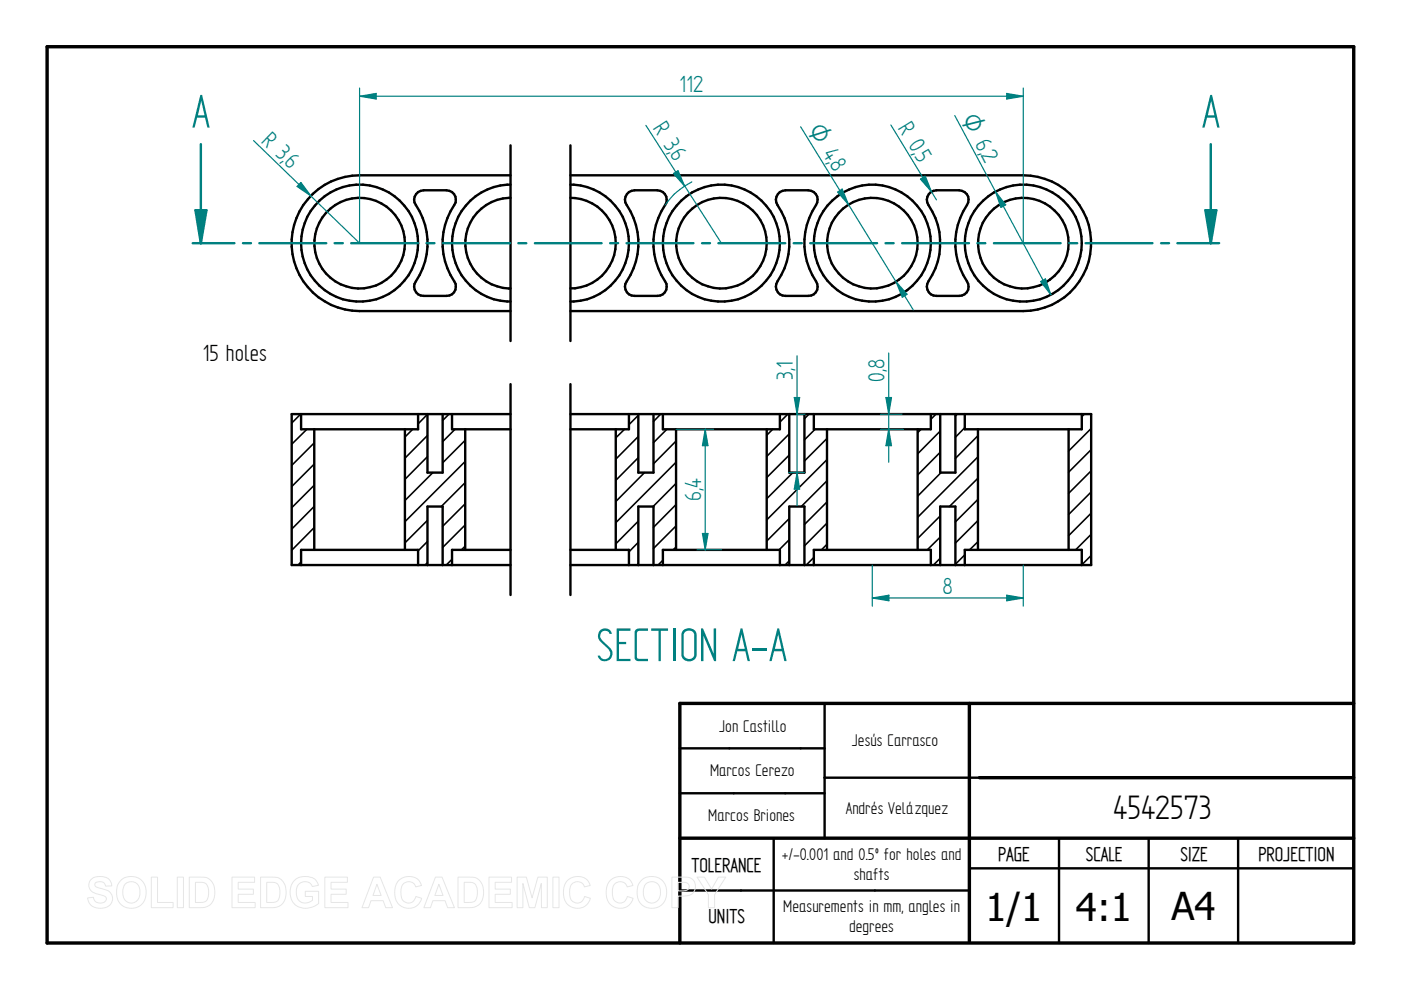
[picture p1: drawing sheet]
<svg xmlns="http://www.w3.org/2000/svg" width="297mm" height="210mm" viewBox="0 0 297 210" stroke-linecap="round" stroke-linejoin="round" font-family="sans-serif">
<path d="M10 9.9h277v190h-277zM205.5 149.1v50.5M287 149.1h-142.9v50.8M144.1 177.7h142.9M207.6 164.9h79.4" fill="none" stroke="#000" stroke-width=".72"/>
<g fill="none" stroke="#000" stroke-width=".51">
<path d="M108.2 30.8v41.5M108.2 39.2a12.4 12.4 0 0 0-12.4 12.3 12.4 12.4 0 0 0 12.4 12.4M108.2 37.2h-32a14.4 14.4 0 0 0-14.4 14.4 14.4 14.4 0 0 0 14.4 14.4h32M120.9 39.2a12.4 12.4 0 0 1 12.4 12.3 12.4 12.4 0 0 1-12.4 12.4M120.9 30.8v41.5M120.9 37.2h96.1a14.4 14.4 0 0 1 14.3 14.4 14.4 14.4 0 0 1-14.3 14.4h-96.1M88.6 40.7l1.2-.4h4.9a2 2 0 0 1 1.6 3.2 14.7 14.7 0 0 0 .3 16.7 1.98 1.98 0 0 1-1.9 2.5h-4.9a1.96 1.96 0 0 1-1.8-1 1.96 1.96 0 0 1 .2-2.1 14.7 14.7 0 0 0-.3-16.7 2.06 2.06 0 0 1 .7-2.2zM108.2 42a9.6 9.6 0 0 0-9.5 9.5 9.6 9.6 0 0 0 9.5 9.6M120.9 42a9.6 9.6 0 0 1 9.7 9.5 9.6 9.6 0 0 1-9.7 9.6M133.3 40.7l1.2-.4h4.9a2 2 0 0 1 1.6 3.2 14.7 14.7 0 0 0 .3 16.7 1.98 1.98 0 0 1-1.9 2.5h-4.9a1.96 1.96 0 0 1-1.8-1 1.96 1.96 0 0 1 .2-2.1 14.7 14.7 0 0 0-.3-16.7 2.06 2.06 0 0 1 .7-2.2zM165.4 40.7l1.1-.4h4.9a2 2 0 0 1 1.6 3.2 14.8 14.8 0 0 0 .3 16.7 1.93 1.93 0 0 1-1.9 2.5h-4.9a1.99 1.99 0 0 1-1.7-3.1 14.6 14.6 0 0 0-.2-16.7 2.06 2.06 0 0 1 .8-2.2zM197.4 40.7l1.1-.4h4.9a2 2 0 0 1 1.6 3.2 14.8 14.8 0 0 0 .3 16.7 1.93 1.93 0 0 1-1.9 2.5h-4.9a1.99 1.99 0 0 1-1.7-3.1 14.8 14.8 0 0 0-.2-16.7 2.06 2.06 0 0 1 .8-2.2z"/>
<path d="M144.1 158.7h30.7M174.8 149.1v28.6M144.1 168.2h30.7M164 177.7v22.2M207.6 164.9h-32.8M224.5 177.7v22.2M243.5 177.7v22.2M262.5 177.7v22.2M144.1 188.8h61.4M205.5 184.1h81.5"/>
<circle cx="76.2" cy="51.5" r="12.4"/>
<circle cx="76.2" cy="51.6" r="9.6"/>
<circle cx="152.9" cy="51.6" r="9.6"/>
<circle cx="153" cy="51.5" r="12.4"/>
<circle cx="185" cy="51.6" r="9.6"/>
<circle cx="185" cy="51.5" r="12.4"/>
<circle cx="217" cy="51.6" r="9.6"/>
<circle cx="217" cy="51.5" r="12.4"/>
</g>
<g fill="none" stroke="#008080" stroke-width=".51">
<path d="M256.7 30.6v21h-7.1M42.6 51.6h7.1M51.5 51.6h1.7M55 51.6h14.2M70.9 51.6h1.8M74.5 51.6h14.1M90.4 51.6h1.7M93.9 51.6h14.2M109.9 51.6h1.7M113.4 51.6h14.1M129.4 51.6h1.7M132.8 51.6h14.2"/>
<path d="M148.8 51.6h1.7M152.3 51.6h14.2M168.3 51.6h1.7M171.8 51.6h14.2M187.7 51.6h1.8M191.3 51.6h14.1M207.2 51.6h1.7M210.7 51.6h14.2M226.7 51.6h1.7M230.2 51.6h14.1M246.2 51.6h1.7"/>
</g>
<path d="M255.6 44.6h2.3l-1.2 7z" fill="#008080"/>
<path d="M42.6 30.6v21M255.6 44.6h2.3l-1.2 7z" fill="none" stroke="#008080" stroke-width=".51"/>
<path d="M41.4 44.6h2.4l-1.2 7z" fill="#008080"/>
<path d="M40.8 51.6h1.8M41.4 44.6h2.4l-1.2 7zM256.7 51.6h1.8" fill="none" stroke="#008080" stroke-width=".51"/>
<g fill="none" stroke="#000" stroke-width=".34">
<path d="M63.8 87.8l-2 1.9M65.1 91l-3.3 3.2M66.6 93.9l-4.8 4.8M66.6 98.4l-4.8 4.8M87.5 91l-1.7 1.7M90.6 87.8l-2 2.1M90.6 92.3l-4.8 4.9M90.6 96.8l-4.8 4.8M95.2 87.8l-1.4 1.4M96.5 91l-2.7 2.6M98.6 93.3l-4.8 4.8M98.6 97.8l-12.8 12.8"/>
<path d="M132.4 91l-1.8 1.8M135.3 88.1l-2 1.9M135.3 92.5l-4.7 4.9M135.3 97l-4.7 4.9M140.1 87.8l-1.5 1.6M141.4 91l-2.8 2.9M143.3 93.5l-4.7 4.8M143.3 98l-12.7 12.8M163.8 91l-1.2 1.3M167 87.8l-1.6 1.7M167.3 92l-4.7 4.8M167.3 96.5l-4.7 4.8"/>
<path d="M171.5 87.8l-.9 1M172.8 91l-2.2 2.3M175.3 93l-4.7 4.7M175.3 97.5l-12.7 12.7M195.3 91l-.7 .7M198.5 87.8l-1.1 1.1M199.3 91.4l-4.7 4.8M199.3 95.9l-4.7 4.8M202.9 87.8l-.3 .4M204.6 90.7l-2 2M207.3 92.4l-4.7 4.8M207.3 96.9l-12.7 12.8"/>
<path d="M226.7 91l-.1 .1M229.9 87.8l-.5 .5M231.3 90.8l-4.7 4.8M231.3 95.3l-4.7 4.8M231.3 99.8l-4.7 4.8M63.8 119.1l-.6 .7M66.6 116.3l-.2 .3M66.6 102.9l-4.8 4.8M66.6 107.4l-4.8 4.8M66.6 111.8l-4.8 4.9M90.6 119.3l-.5 .5M90.6 114.8l-2 2"/>
<path d="M90.6 110.3l-4.8 4.8M91.8 100.2l-6 5.9M95.8 118.6l-1.2 1.2M98.6 115.8l-.8 .8M98.6 106.8l-4.8 4.8M98.6 111.3l-4.8 4.8M98.6 102.3l-5 5.1M135.3 110.5l-4.7 4.8M135.3 115l-2 2M135.3 119.5l-.3 .3M136.6 100.2l-6 6.1M140.5 118.8l-1 1"/>
<path d="M143.3 102.5l-4.8 4.9M143.3 111.5l-4.7 4.8M143.3 107l-4.7 4.8M143.3 116l-.6 .6M167.3 118.9l-.8 .9M167.3 109.9l-4.7 4.8M167.3 114.4l-2.1 2.2M168.1 100.2l-5.5 5.5M172.5 118.2l-1.6 1.6M175.3 115.4l-1.1 1.2M175.3 106.4l-4.7 4.8M175.3 110.9l-4.7 4.8"/>
<path d="M175.3 101.9l-5.4 5.5M199.3 118.4l-1.4 1.4M199.3 109.4l-4.7 4.8M199.3 113.9l-2.7 2.7M199.5 100.2l-4.9 5M204.6 117.6l-2 2M207.3 110.4l-4.7 4.7M207.3 105.9l-4.7 4.8M207.3 114.9l-1.7 1.7M207.3 101.4l-6 6M231.3 104.3l-4.7 4.8M231.3 108.8l-4.7 4.8"/>
<path d="M231.3 117.8l-1.9 2M231.3 113.3l-3.3 3.3"/>
</g>
<g fill="none" stroke="#000" stroke-width=".51">
<path d="M63.8 87.8v3.2h24.8v-3.2M66.6 91v25.6M85.8 91v25.6M90.6 87.8v12.4h3.2v-12.4M95.8 87.8v3.2h12.4M98.6 91v25.6M108.2 81.4v44.8M108.2 87.8h-46.4v32h46.4M120.9 87.8h110.4v32h-110.4M120.9 81.4v44.8M130.6 91v25.6M133.3 87.8v3.2h-12.4"/>
<path d="M135.3 87.8v12.4h3.3v-12.4M140.5 87.8v3.2h24.9v-3.2M143.3 91v25.6M162.6 91v25.6M167.3 87.8v12.4h3.3v-12.4M172.5 87.8v3.2h24.9v-3.2M175.3 91v25.6M194.6 91v25.6M199.3 87.8v12.4h3.3v-12.4M204.6 87.8v3.2h24.8v-3.2M207.3 91v25.6M226.6 91v25.6"/>
<path d="M63.8 119.8v-3.2h24.8v3.2M90.6 119.8v-12.4h3.2v12.4M108.2 116.6h-12.4v3.2M120.9 116.6h12.4v3.2M135.3 119.8v-12.4h3.3v12.4M140.5 119.8v-3.2h24.9v3.2M167.3 119.8v-12.4h3.3v12.4M172.5 119.8v-3.2h24.9v3.2M199.3 119.8v-12.4h3.3v12.4M204.6 119.8v-3.2h24.8v3.2"/>
</g>
<path d="M136.9 26.6l16 25M142.8 36.8l1-.6 1.4 3.3zM146.7 38.6a15.3 15.3 0 0 0-5.7 4.9" fill="none" stroke="#008080" stroke-width=".25"/>
<path d="M142.8 36.8l1-.6 1.4 3.3z" fill="#008080"/>
<path d="M169.8 26.9l23.8 38.8M190 59.7l2.3 2.7-1 .6z" fill="none" stroke="#008080" stroke-width=".25"/>
<path d="M190 59.7l2.3 2.7-1 .6z" fill="#008080"/>
<path d="M177.6 40.7l1-.6 1.3 3.3z" fill="none" stroke="#008080" stroke-width=".25"/>
<path d="M177.6 40.7l1-.6 1.3 3.3z" fill="#008080"/>
<path d="M188.9 26.5l9.6 15.9M195.2 38l1-.7 1.3 3.3z" fill="none" stroke="#008080" stroke-width=".25"/>
<path d="M195.2 38l1-.7 1.3 3.3z" fill="#008080"/>
<path d="M202.4 24.5l20.4 38M220.6 59.7l1.1-.6 1.1 3.4z" fill="none" stroke="#008080" stroke-width=".25"/>
<path d="M220.6 59.7l1.1-.6 1.1 3.4z" fill="#008080"/>
<path d="M211.1 40.6l2.1 2.8-1 .6z" fill="none" stroke="#008080" stroke-width=".25"/>
<path d="M211.1 40.6l2.1 2.8-1 .6z" fill="#008080"/>
<path d="M76.2 18.7v32.9M217 18.7v32.9M76.2 20.4l3.6-.6v1.2z" fill="none" stroke="#008080" stroke-width=".25"/>
<path d="M76.2 20.4l3.6-.6v1.2z" fill="#008080"/>
<path d="M213.4 19.8l3.6 .6-3.6 .6z" fill="none" stroke="#008080" stroke-width=".25"/>
<path d="M213.4 19.8l3.6 .6-3.6 .6z" fill="#008080"/>
<path d="M76.2 20.4h140.8M143.3 91h8M149.5 91l.6 3.5h-1.2zM147.8 116.6h5.1" fill="none" stroke="#008080" stroke-width=".25"/>
<path d="M149.5 91l.6 3.5h-1.2z" fill="#008080"/>
<path d="M148.9 113.1h1.2l-.6 3.5z" fill="none" stroke="#008080" stroke-width=".25"/>
<path d="M148.9 113.1h1.2l-.6 3.5z" fill="#008080"/>
<path d="M149.5 91v25.6M168.9 87.8h1.8M167.2 100.2h3.4M169 100.2l.5 3.5h-1.1z" fill="none" stroke="#008080" stroke-width=".25"/>
<path d="M169 100.2l.5 3.5h-1.1z" fill="#008080"/>
<path d="M168.4 84.3h1.1l-.5 3.5z" fill="none" stroke="#008080" stroke-width=".25"/>
<path d="M168.4 84.3h1.1l-.5 3.5z" fill="#008080"/>
<path d="M169 75.4v31.8M186.7 91h4.9M186.7 87.8h4.6M188.4 91l.6 3.5h-1.2z" fill="none" stroke="#008080" stroke-width=".25"/>
<path d="M188.4 91l.6 3.5h-1.2z" fill="#008080"/>
<path d="M187.8 84.3h1.2l-.6 3.5z" fill="none" stroke="#008080" stroke-width=".25"/>
<path d="M187.8 84.3h1.2l-.6 3.5z" fill="#008080"/>
<path d="M188.4 74.8v23.2M185 119.8v8.7M217 119.8v8.7M185 126.8l3.5-.6v1.2z" fill="none" stroke="#008080" stroke-width=".25"/>
<path d="M185 126.8l3.5-.6v1.2z" fill="#008080"/>
<path d="M213.4 126.2l3.6 .6-3.6 .6z" fill="none" stroke="#008080" stroke-width=".25"/>
<path d="M213.4 126.2l3.6 .6-3.6 .6z" fill="#008080"/>
<path d="M53.8 29.8l22.4 21.8M63.8 38.7l2.1 2.8-2.9-2zM185 126.8h32" fill="none" stroke="#008080" stroke-width=".25"/>
<path d="M63.8 38.7l2.1 2.8-2.9-2z" fill="#008080"/>
<g fill="none" stroke="#e6e6e6" stroke-width=".21">
<path d="M19.3 186.5a3.1 3.1 0 0 1 4 .2l.4 1.1-1.3 .1a1.28 1.28 0 0 0-1-1 1.28 1.28 0 0 0-1.3 .5v.4a5.6 5.6 0 0 0 2.5 .9 1.98 1.98 0 0 1 1.2 2.4 1.98 1.98 0 0 1-2.2 1.5 2.48 2.48 0 0 1-3-2.2l1.2-.2a1.44 1.44 0 0 0 1.3 1.3 1.44 1.44 0 0 0 1.5-.9 1.18 1.18 0 0 0-1.4-.9 2.36 2.36 0 0 1-2.4-2l.1-.7zM25.8 186.5a3.3 3.3 0 0 1 3.9-.1 3.3 3.3 0 0 1 1.2 3.8 3.2 3.2 0 0 1-3.8 2.3 3.2 3.2 0 0 1-2.4-3.8 3 3 0 0 1 1.1-2.2zM26.5 187.5a1.87 1.87 0 0 1 2.2-.4 1.87 1.87 0 0 1 1 2.1 1.87 1.87 0 0 1-1.8 2.3 1.87 1.87 0 0 1-1.9-2.3l.1-.8zM32.1 186h1.3v5.3h3.3v1.1h-4.6zM37.6 186h1.3v6.4h-1.3zM40.1 186h2.4a2.79 2.79 0 0 1 3 3.3 2.79 2.79 0 0 1-2.9 3.1h-2.5zM41.4 187.1a2.64 2.64 0 0 1 2.5 .5 3.3 3.3 0 0 1-.3 3.5l-.8 .2h-1.4zM49.2 186h4.8v1.1h-3.5v1.4h3.2v1.1h-3.2v1.7h3.6v1.1h-4.9zM55.2 186h2.4a2.79 2.79 0 0 1 3.1 3.3 2.79 2.79 0 0 1-3 3.1h-2.5zM56.6 187.1a2.64 2.64 0 0 1 2.4 .5 3.3 3.3 0 0 1-.3 3.5l-.8 .2h-1.3zM62.3 186.8a3.6 3.6 0 0 1 4.6-.2l.6 1.1-1.3 .3a1.8 1.8 0 0 0-2.2-1 1.8 1.8 0 0 0-1.2 2.1 2.01 2.01 0 0 0 1.1 2.2 2.01 2.01 0 0 0 2.3-.4v-.8h-1.5v-1.1h2.9v2.6a3.8 3.8 0 0 1-5.5-.3 4 4 0 0 1 .2-4.5zM68.9 186h4.8v1.1h-3.5v1.4h3.2v1.1h-3.2v1.7h3.6v1.1h-4.9z"/>
<path d="M79.2 186h1.4l2.6 6.4h-1.4l-.6-1.4h-2.5l-.6 1.4h-1.4zM79.9 187.5l.9 2.4h-1.7zM84.5 186.7a2.87 2.87 0 0 1 4.9 1l-1.3 .3a1.6 1.6 0 0 0-1.8-1 1.6 1.6 0 0 0-1.3 1.7 2.19 2.19 0 0 0 1.3 2.7 1.55 1.55 0 0 0 1.9-1.3l1.2 .4a2.93 2.93 0 0 1-3.4 2 2.93 2.93 0 0 1-2.3-3.3v-.6a3.2 3.2 0 0 1 .8-1.9zM92.3 186h1.4l2.6 6.4h-1.4l-.5-1.4h-2.6l-.5 1.4h-1.4zM93 187.5l.9 2.4h-1.7zM97.1 186h2.4a2.79 2.79 0 0 1 3 3.3 2.79 2.79 0 0 1-2.9 3.1h-2.5zM98.4 187.1a2.64 2.64 0 0 1 2.4 .5 3.3 3.3 0 0 1-.2 3.5l-.9 .2h-1.3zM103.7 186h4.8v1.1h-3.5v1.4h3.2v1.1h-3.2v1.7h3.6v1.1h-4.9zM109.6 186h2l1.2 4.4 1.2-4.4h2v6.4h-1.2v-5.1l-1.4 5.1h-1.2l-1.3-5.1v5.1h-1.3zM117.2 186h1.3v6.4h-1.3zM120.3 186.7a2.87 2.87 0 0 1 4.8 1l-1.2 .3a1.6 1.6 0 0 0-1.9-1 1.6 1.6 0 0 0-1.2 1.7 2.19 2.19 0 0 0 1.3 2.7 1.55 1.55 0 0 0 1.8-1.3l1.3 .4a2.93 2.93 0 0 1-3.5 2 2.93 2.93 0 0 1-2.2-3.3v-.6a3.2 3.2 0 0 1 .8-1.9zM129.3 186.7a2.87 2.87 0 0 1 4.9 1l-1.2 .3a1.6 1.6 0 0 0-1.9-1 1.6 1.6 0 0 0-1.3 1.7 2.19 2.19 0 0 0 1.3 2.7 1.55 1.55 0 0 0 1.9-1.3l1.2 .4a2.93 2.93 0 0 1-3.4 2 2.93 2.93 0 0 1-2.3-3.3l.1-.6a3.2 3.2 0 0 1 .7-1.9z"/>
<path d="M136.2 186.5a3.3 3.3 0 0 1 3.9-.1 3.3 3.3 0 0 1 1.1 3.8 3.2 3.2 0 0 1-3.7 2.3 3.2 3.2 0 0 1-2.4-3.8 3 3 0 0 1 1.1-2.2zM136.9 187.5a1.87 1.87 0 0 1 2.2-.4 1.87 1.87 0 0 1 .9 2.1 1.87 1.87 0 0 1-1.8 2.3 1.87 1.87 0 0 1-1.8-2.3l.1-.8zM142.4 186h2.1a2.5 2.5 0 0 1 2.7 1 2.08 2.08 0 0 1-.1 2.2 2.08 2.08 0 0 1-2.1 .8h-1.2v2.4h-1.4zM143.8 187.1h.6a1.28 1.28 0 0 1 1.7 .9 1.22 1.22 0 0 1-1.6 .9h-.7zM147.8 186h1.5l1.6 2.5 1.4-2.5h1.6l-2.4 3.7v2.7h-1.3v-2.7z"/>
</g>
<g font-size="11.3" fill="#008080">
<text x="40.7" y="27.1">A</text>
<text x="254.8" y="27.1">A</text>
<text x="126.4" y="140.2">SECTION A-A</text>
</g>
<g font-size="8.1">
<text x="236" y="173.7">4542573</text>
<text x="208.9" y="195.3">1/1</text>
<text x="228.1" y="195.3">4:1</text>
<text x="248.4" y="195.1">A4</text>
</g>
<g font-size="5.6" fill="#008080">
<text x="144.1" y="19.5">112</text>
<text x="138.3" y="27.2" transform="rotate(57 138.3 27.2)">R 3,</text>
<text x="190.3" y="27.1" transform="rotate(59 190.3 27.1)">R 0,</text>
<text x="55.2" y="30.1" transform="rotate(44 55.2 30.1)">R 3,</text>
<text x="60" y="34.6" transform="rotate(44 60 34.6)">6</text>
<text x="141.9" y="32.7" transform="rotate(57 141.9 32.7)">6</text>
<text x="175.7" y="34.8" transform="rotate(58 175.7 34.8)">8</text>
<text x="193.8" y="33" transform="rotate(59 193.8 33)">5</text>
<text x="207.9" y="32.9" transform="rotate(62 207.9 32.9)">2</text>
<text x="168.1" y="80.6" transform="rotate(-90 168.1 80.6)">3,1</text>
<text x="187.5" y="81" transform="rotate(-90 187.5 81)">0,8</text>
<text x="148.7" y="106.2" transform="rotate(-90 148.7 106.2)">6,4</text>
<text x="199.9" y="125.9">8</text>
</g>
<text font-size="5.6" x="43" y="76.6">15 holes</text>
<g font-size="5.4" fill="#008080">
<text x="171.2" y="27.5" transform="rotate(58 171.2 27.5)">O 4,</text>
<text x="203.7" y="25.2" transform="rotate(62 203.7 25.2)">O 6,</text>
</g>
<g font-size="4.8">
<text x="146.6" y="184.8">TOLERANCE</text>
<text x="211.6" y="182.5">PAGE</text>
<text x="230.2" y="182.5">SCALE</text>
<text x="250.3" y="182.5">SIZE</text>
<text x="266.8" y="182.5">PROJECTION</text>
<text x="150.2" y="195.8">UNITS</text>
</g>
<g font-size="4.1">
<text x="152.5" y="155.1">Jon Castillo</text>
<text x="180.6" y="158.2">Jesús Carrasco</text>
<text x="150.5" y="164.5">Marcos Cerezo</text>
<text x="179.3" y="172.6">Andrés Velázquez</text>
<text x="150.2" y="174.1">Marcos Briones</text>
<text x="165.8" y="182.4">+/-0.001 and 0.5º for holes and</text>
<text x="181" y="186.6">shafts</text>
<text x="166.1" y="193.5">Measurements in mm, angles in</text>
<text x="180" y="197.6">degrees</text>
</g>
</svg>
